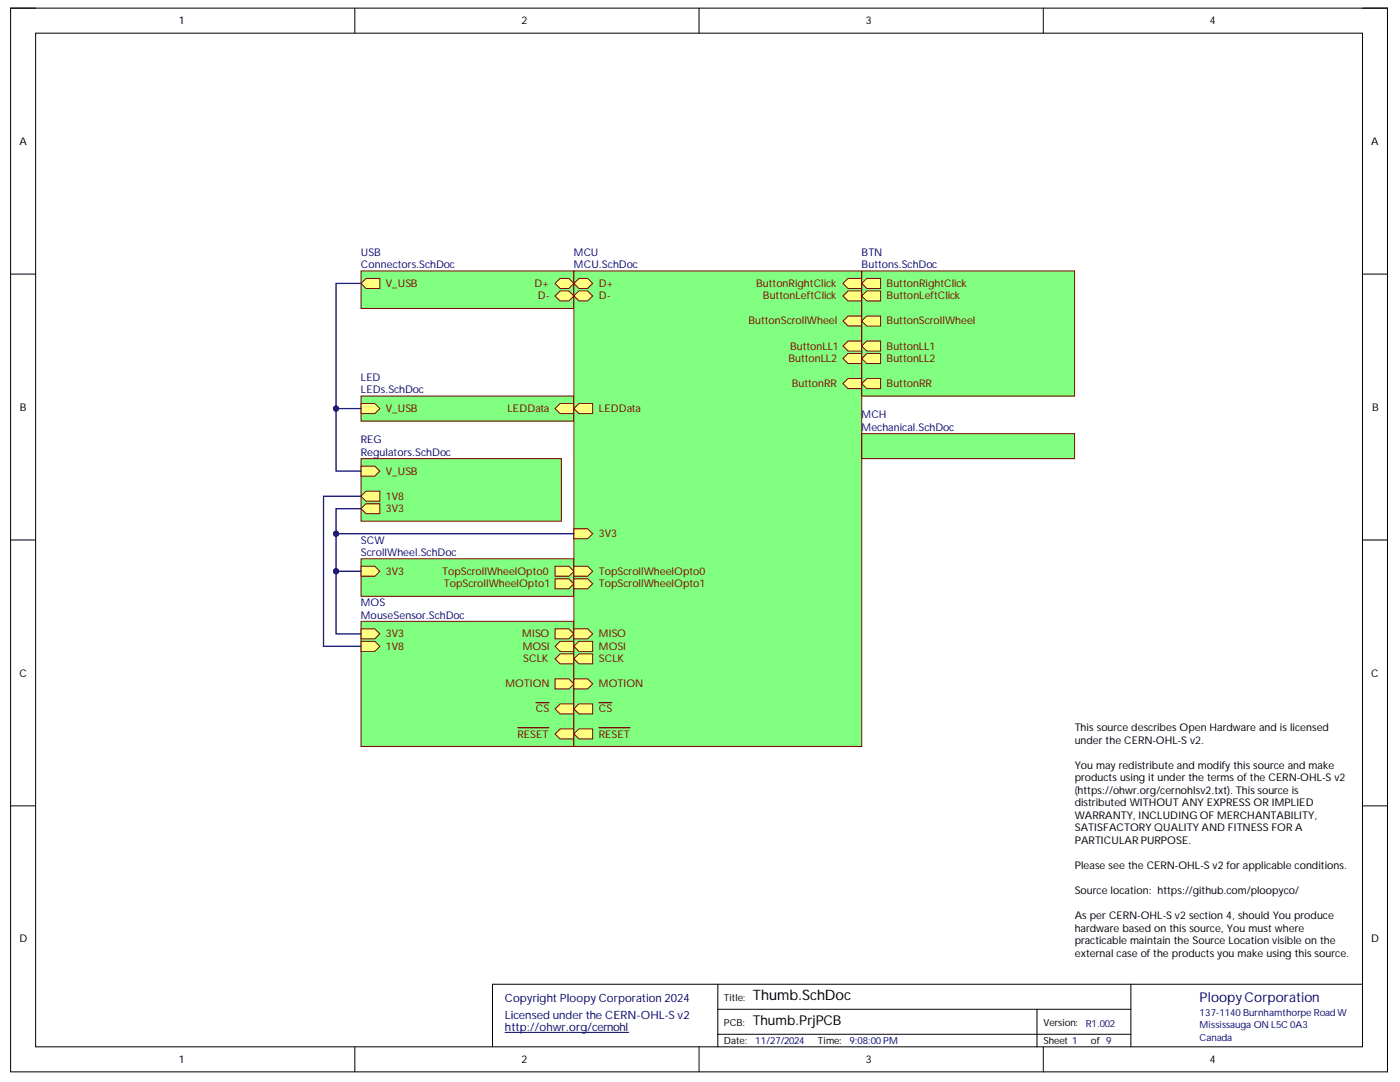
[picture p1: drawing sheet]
<svg xmlns="http://www.w3.org/2000/svg" width="279mm" height="216mm" viewBox="0 0 279 216" stroke-linecap="round" stroke-linejoin="round" font-family="sans-serif">
<path d="M2.1 1.6h274.8v212.3h-274.8z" fill="none" stroke="#000" stroke-width=".2"/>
<path d="M7.1 6.6h264.8v202.3h-264.8z" fill-rule="evenodd" fill="#fff"/>
<g fill="none" stroke="#000" stroke-width=".2">
<path d="M2.1 1.6h5M7.1 6.6h264.8v202.3h-264.8zM70.8 1.6v5M139.5 1.6v5M208.2 1.6v5M271.9 1.6h5v5M2.1 54.7h5M271.9 54.7h5M2.1 107.7h5M271.9 107.8h5M2.1 160.8h5M271.9 160.8h5"/>
<path d="M143.3 196.4v12.5M225.7 196.4v12.5M271.9 196.4h-173.6v12.5M70.8 208.9v5M139.5 208.9v5M143.3 201.4h82.4M143.3 206.4h82.4M207 201.4v7.5M208.2 208.9v5M276.9 208.9v5"/>
</g>
<path d="M100.8 206h24.7" fill="none" stroke="#000080" stroke-width=".2"/>
<path d="M72.1 54.1h42.4v7.5h-42.4z" fill-rule="evenodd" fill="#80ff80"/>
<path d="M72.1 54.1h42.4v7.5h-42.4z" fill="none" stroke="#800000" stroke-width=".2"/>
<path d="M110.8 56.6l1-1h1.7l1 1-1 1h-1.7z" fill-rule="evenodd" fill="#ffff80"/>
<path d="M110.8 56.6l1-1h1.7l1 1-1 1h-1.7z" fill="none" stroke="#800000" stroke-width=".2"/>
<path d="M72.1 56.6l1-1h2.7v2h-2.7z" fill-rule="evenodd" fill="#ffff80"/>
<path d="M72.1 56.6l1-1h2.7v2h-2.7z" fill="none" stroke="#800000" stroke-width=".2"/>
<path d="M110.8 59.1l1-1h1.7l1 1-1 1h-1.7z" fill-rule="evenodd" fill="#ffff80"/>
<path d="M110.8 59.1l1-1h1.7l1 1-1 1h-1.7z" fill="none" stroke="#800000" stroke-width=".2"/>
<path d="M72.1 79h42.4v5h-42.4z" fill-rule="evenodd" fill="#80ff80"/>
<path d="M72.1 79h42.4v5h-42.4z" fill="none" stroke="#800000" stroke-width=".2"/>
<path d="M72.1 80.5h2.7l1 1-1 1h-2.7z" fill-rule="evenodd" fill="#ffff80"/>
<path d="M72.1 80.5h2.7l1 1-1 1h-2.7z" fill="none" stroke="#800000" stroke-width=".2"/>
<path d="M110.8 81.5l1-1h2.7v2h-2.7z" fill-rule="evenodd" fill="#ffff80"/>
<path d="M110.8 81.5l1-1h2.7v2h-2.7z" fill="none" stroke="#800000" stroke-width=".2"/>
<path d="M72.1 91.5h39.9v12.5h-39.9z" fill-rule="evenodd" fill="#80ff80"/>
<path d="M72.1 91.5h39.9v12.5h-39.9z" fill="none" stroke="#800000" stroke-width=".2"/>
<path d="M72.1 101.5l1-1h2.7v2h-2.7z" fill-rule="evenodd" fill="#ffff80"/>
<path d="M72.1 101.5l1-1h2.7v2h-2.7z" fill="none" stroke="#800000" stroke-width=".2"/>
<path d="M72.1 93h2.7l1 1-1 1h-2.7z" fill-rule="evenodd" fill="#ffff80"/>
<path d="M72.1 93h2.7l1 1-1 1h-2.7z" fill="none" stroke="#800000" stroke-width=".2"/>
<path d="M72.1 99l1-1h2.7v2h-2.7z" fill-rule="evenodd" fill="#ffff80"/>
<path d="M72.1 99l1-1h2.7v2h-2.7z" fill="none" stroke="#800000" stroke-width=".2"/>
<path d="M72.1 111.5h42.4v7.5h-42.4z" fill-rule="evenodd" fill="#80ff80"/>
<path d="M72.1 111.5h42.4v7.5h-42.4z" fill="none" stroke="#800000" stroke-width=".2"/>
<path d="M110.8 115.5h2.7l1 1-1 1h-2.7z" fill-rule="evenodd" fill="#ffff80"/>
<path d="M110.8 115.5h2.7l1 1-1 1h-2.7z" fill="none" stroke="#800000" stroke-width=".2"/>
<path d="M110.8 113h2.7l1 1-1 1h-2.7z" fill-rule="evenodd" fill="#ffff80"/>
<path d="M110.8 113h2.7l1 1-1 1h-2.7z" fill="none" stroke="#800000" stroke-width=".2"/>
<path d="M72.1 113h2.7l1 1-1 1h-2.7z" fill-rule="evenodd" fill="#ffff80"/>
<path d="M72.1 113h2.7l1 1-1 1h-2.7z" fill="none" stroke="#800000" stroke-width=".2"/>
<path d="M72.1 124h42.4v24.9h-42.4z" fill-rule="evenodd" fill="#80ff80"/>
<path d="M72.1 124h42.4v24.9h-42.4z" fill="none" stroke="#800000" stroke-width=".2"/>
<path d="M72.1 128h2.7l1 1-1 1h-2.7z" fill-rule="evenodd" fill="#ffff80"/>
<path d="M72.1 128h2.7l1 1-1 1h-2.7z" fill="none" stroke="#800000" stroke-width=".2"/>
<path d="M72.1 125.5h2.7l1 1-1 1h-2.7z" fill-rule="evenodd" fill="#ffff80"/>
<path d="M72.1 125.5h2.7l1 1-1 1h-2.7z" fill="none" stroke="#800000" stroke-width=".2"/>
<path d="M110.8 141.5l1-1h2.7v2h-2.7z" fill-rule="evenodd" fill="#ffff80"/>
<path d="M110.8 141.5l1-1h2.7v2h-2.7z" fill="none" stroke="#800000" stroke-width=".2"/>
<path d="M107 140.2h2.5" fill="none" stroke="#800000" stroke-width=".25"/>
<path d="M110.8 125.5h2.7l1 1-1 1h-2.7z" fill-rule="evenodd" fill="#ffff80"/>
<path d="M110.8 125.5h2.7l1 1-1 1h-2.7z" fill="none" stroke="#800000" stroke-width=".2"/>
<path d="M110.8 129l1-1h2.7v2h-2.7z" fill-rule="evenodd" fill="#ffff80"/>
<path d="M110.8 129l1-1h2.7v2h-2.7z" fill="none" stroke="#800000" stroke-width=".2"/>
<path d="M110.8 131.5l1-1h2.7v2h-2.7z" fill-rule="evenodd" fill="#ffff80"/>
<path d="M110.8 131.5l1-1h2.7v2h-2.7z" fill="none" stroke="#800000" stroke-width=".2"/>
<path d="M111.8 145.5h2.7v2h-2.7l-1-1z" fill-rule="evenodd" fill="#ffff80"/>
<path d="M111.8 145.5h2.7v2h-2.7l-1-1z" fill="none" stroke="#800000" stroke-width=".2"/>
<path d="M103.4 145.2h6.1" fill="none" stroke="#800000" stroke-width=".25"/>
<path d="M110.8 135.5h2.7l1 1-1 1h-2.7z" fill-rule="evenodd" fill="#ffff80"/>
<path d="M110.8 135.5h2.7l1 1-1 1h-2.7z" fill="none" stroke="#800000" stroke-width=".2"/>
<path d="M114.5 54.1h57.5v94.8h-57.5z" fill-rule="evenodd" fill="#80ff80"/>
<path d="M114.5 54.1h57.5v94.8h-57.5z" fill="none" stroke="#800000" stroke-width=".2"/>
<path d="M114.5 56.6l1-1h1.8l1 1-1 1h-1.8z" fill-rule="evenodd" fill="#ffff80"/>
<path d="M114.5 56.6l1-1h1.8l1 1-1 1h-1.8z" fill="none" stroke="#800000" stroke-width=".2"/>
<path d="M114.5 59.1l1-1h1.8l1 1-1 1h-1.8z" fill-rule="evenodd" fill="#ffff80"/>
<path d="M114.5 59.1l1-1h1.8l1 1-1 1h-1.8z" fill="none" stroke="#800000" stroke-width=".2"/>
<path d="M168.2 56.6l1-1h2.8v2h-2.8z" fill-rule="evenodd" fill="#ffff80"/>
<path d="M168.2 56.6l1-1h2.8v2h-2.8z" fill="none" stroke="#800000" stroke-width=".2"/>
<path d="M168.2 59.1l1-1h2.8v2h-2.8z" fill-rule="evenodd" fill="#ffff80"/>
<path d="M168.2 59.1l1-1h2.8v2h-2.8z" fill="none" stroke="#800000" stroke-width=".2"/>
<path d="M168.2 64.1l1-1h2.8v1.9h-2.8z" fill-rule="evenodd" fill="#ffff80"/>
<path d="M168.2 64.1l1-1h2.8v1.9h-2.8z" fill="none" stroke="#800000" stroke-width=".2"/>
<path d="M168.2 69l1-1h2.8v2h-2.8z" fill-rule="evenodd" fill="#ffff80"/>
<path d="M168.2 69l1-1h2.8v2h-2.8z" fill="none" stroke="#800000" stroke-width=".2"/>
<path d="M168.2 76.5l1-1h2.8v2h-2.8z" fill-rule="evenodd" fill="#ffff80"/>
<path d="M168.2 76.5l1-1h2.8v2h-2.8z" fill="none" stroke="#800000" stroke-width=".2"/>
<path d="M168.2 71.5l1-1h2.8v2h-2.8z" fill-rule="evenodd" fill="#ffff80"/>
<path d="M168.2 71.5l1-1h2.8v2h-2.8z" fill="none" stroke="#800000" stroke-width=".2"/>
<path d="M114.5 81.5l1-1h2.8v2h-2.8z" fill-rule="evenodd" fill="#ffff80"/>
<path d="M114.5 81.5l1-1h2.8v2h-2.8z" fill="none" stroke="#800000" stroke-width=".2"/>
<path d="M114.5 105.5h2.8l1 1-1 1h-2.8z" fill-rule="evenodd" fill="#ffff80"/>
<path d="M114.5 105.5h2.8l1 1-1 1h-2.8z" fill="none" stroke="#800000" stroke-width=".2"/>
<path d="M114.5 115.5h2.8l1 1-1 1h-2.8z" fill-rule="evenodd" fill="#ffff80"/>
<path d="M114.5 115.5h2.8l1 1-1 1h-2.8z" fill="none" stroke="#800000" stroke-width=".2"/>
<path d="M114.5 113h2.8l1 1-1 1h-2.8z" fill-rule="evenodd" fill="#ffff80"/>
<path d="M114.5 113h2.8l1 1-1 1h-2.8z" fill="none" stroke="#800000" stroke-width=".2"/>
<path d="M114.5 129l1-1h2.8v2h-2.8z" fill-rule="evenodd" fill="#ffff80"/>
<path d="M114.5 129l1-1h2.8v2h-2.8z" fill="none" stroke="#800000" stroke-width=".2"/>
<path d="M114.5 131.5l1-1h2.8v2h-2.8z" fill-rule="evenodd" fill="#ffff80"/>
<path d="M114.5 131.5l1-1h2.8v2h-2.8z" fill="none" stroke="#800000" stroke-width=".2"/>
<path d="M114.5 125.5h2.8l1 1-1 1h-2.8z" fill-rule="evenodd" fill="#ffff80"/>
<path d="M114.5 125.5h2.8l1 1-1 1h-2.8z" fill="none" stroke="#800000" stroke-width=".2"/>
<path d="M114.5 141.5l1-1h2.8v2h-2.8z" fill-rule="evenodd" fill="#ffff80"/>
<path d="M114.5 141.5l1-1h2.8v2h-2.8z" fill="none" stroke="#800000" stroke-width=".2"/>
<path d="M119.5 140.2h2.6" fill="none" stroke="#800000" stroke-width=".25"/>
<path d="M115.5 145.5h2.8v2h-2.8l-1-1z" fill-rule="evenodd" fill="#ffff80"/>
<path d="M115.5 145.5h2.8v2h-2.8l-1-1z" fill="none" stroke="#800000" stroke-width=".2"/>
<path d="M119.5 145.2h6.2" fill="none" stroke="#800000" stroke-width=".25"/>
<path d="M114.5 135.5h2.8l1 1-1 1h-2.8z" fill-rule="evenodd" fill="#ffff80"/>
<path d="M114.5 135.5h2.8l1 1-1 1h-2.8z" fill="none" stroke="#800000" stroke-width=".2"/>
<path d="M172 54.1h42.5v24.9h-42.5z" fill-rule="evenodd" fill="#80ff80"/>
<path d="M172 54.1h42.5v24.9h-42.5z" fill="none" stroke="#800000" stroke-width=".2"/>
<path d="M172 56.6l1-1h2.7v2h-2.7z" fill-rule="evenodd" fill="#ffff80"/>
<path d="M172 56.6l1-1h2.7v2h-2.7z" fill="none" stroke="#800000" stroke-width=".2"/>
<path d="M172 59.1l1-1h2.7v2h-2.7z" fill-rule="evenodd" fill="#ffff80"/>
<path d="M172 59.1l1-1h2.7v2h-2.7z" fill="none" stroke="#800000" stroke-width=".2"/>
<path d="M172 64.1l1-1h2.7v2h-2.7z" fill-rule="evenodd" fill="#ffff80"/>
<path d="M172 64.1l1-1h2.7v2h-2.7z" fill="none" stroke="#800000" stroke-width=".2"/>
<path d="M172 69l1-1h2.7v2h-2.7z" fill-rule="evenodd" fill="#ffff80"/>
<path d="M172 69l1-1h2.7v2h-2.7z" fill="none" stroke="#800000" stroke-width=".2"/>
<path d="M172 76.5l1-1h2.7v2h-2.7z" fill-rule="evenodd" fill="#ffff80"/>
<path d="M172 76.5l1-1h2.7v2h-2.7z" fill="none" stroke="#800000" stroke-width=".2"/>
<path d="M172 71.5l1-1h2.7v2h-2.7z" fill-rule="evenodd" fill="#ffff80"/>
<path d="M172 71.5l1-1h2.7v2h-2.7z" fill="none" stroke="#800000" stroke-width=".2"/>
<path d="M172 86.5h42.5v5h-42.5z" fill-rule="evenodd" fill="#80ff80"/>
<path d="M172 86.5h42.5v5h-42.5z" fill="none" stroke="#800000" stroke-width=".2"/>
<path d="M72.1 99h-7.5v30h7.5M67.1 114v12.5h5" fill="none" stroke="#000080" stroke-width=".25"/>
<circle cx="67.1" cy="114" r=".5" fill="#000080"/>
<circle cx="67.1" cy="114" r=".5" fill="none" stroke="#000080" stroke-width=".2"/>
<path d="M72.1 101.5h-5v12.5h5" fill="none" stroke="#000080" stroke-width=".25"/>
<circle cx="67.1" cy="114" r=".5" fill="#000080"/>
<circle cx="67.1" cy="114" r=".5" fill="none" stroke="#000080" stroke-width=".2"/>
<circle cx="67.1" cy="106.5" r=".5" fill="#000080"/>
<circle cx="67.1" cy="106.5" r=".5" fill="none" stroke="#000080" stroke-width=".2"/>
<path d="M67.1 106.5h47.4" fill="none" stroke="#000080" stroke-width=".25"/>
<circle cx="67.1" cy="106.5" r=".5" fill="#000080"/>
<circle cx="67.1" cy="106.5" r=".5" fill="none" stroke="#000080" stroke-width=".2"/>
<path d="M67.1 81.5v12.5h5" fill="none" stroke="#000080" stroke-width=".25"/>
<circle cx="67.1" cy="81.5" r=".5" fill="#000080"/>
<circle cx="67.1" cy="81.5" r=".5" fill="none" stroke="#000080" stroke-width=".2"/>
<path d="M72.1 56.6h-5v24.9h5" fill="none" stroke="#000080" stroke-width=".25"/>
<circle cx="67.1" cy="81.5" r=".5" fill="#000080"/>
<circle cx="67.1" cy="81.5" r=".5" fill="none" stroke="#000080" stroke-width=".2"/>
<path d="M214.5 144h54.9v49.9h-54.9z" fill-rule="evenodd" fill="#fff"/>
<path d="M214.5 144h54.9v49.9h-54.9z" fill="none" stroke="#fff" stroke-width=".2"/>
<text font-size="2.9" x="150.2" y="199.6">Thumb.SchDoc</text>
<text font-size="2.7" fill="#000080" x="239.4" y="199.8">PloopyCorporation</text>
<text font-size="2.7" x="150.2" y="204.6">Thumb.PrjPCB</text>
<g font-size="2.3" fill="#000080">
<text x="100.8" y="200">Copyright Ploopy Corporation 2024</text>
<text x="100.8" y="203.2">Licensed under the CERN-OHL-S v2</text>
<text x="100.8" y="205.8">http://ohwr.org/cernohl</text>
</g>
<g font-size="2.1">
<text x="35.7" y="4.8">1</text>
<text x="104.1" y="4.8">2</text>
<text x="172.8" y="4.8">3</text>
<text x="241.4" y="4.8">4</text>
<text x="3.9" y="28.9">A</text>
<text x="273.7" y="28.9">A</text>
<text x="4" y="82">B</text>
<text x="273.8" y="82">B</text>
<text x="3.9" y="135">C</text>
<text x="273.7" y="135">C</text>
<text x="214.5" y="145.9">This source describes Open Hardware and is licensed</text>
<text x="214.5" y="148.4">under the CERN-OHL-S v2.</text>
<text x="214.5" y="153.4">You may redistribute and modify this source and make</text>
<text x="214.5" y="155.9">products using it under the terms of the CERN-OHL-S v2</text>
<text x="214.5" y="158.4">(https://ohwr.org/cernohlsv2.txt). This source is</text>
<text x="214.5" y="160.9">distributed WITHOUT ANY EXPRESS OR IMPLIED</text>
<text x="214.5" y="163.4">WARRANTY, INCLUDING OF MERCHANTABILITY,</text>
<text x="214.5" y="165.9">SATISFACTORY QUALITY AND FITNESS FOR A</text>
<text x="214.5" y="168.4">PARTICULAR PURPOSE.</text>
<text x="214.5" y="173.4">Please see the CERN-OHL-S v2 for applicable conditions.</text>
<text x="214.5" y="178.4">Source location: https://github.com/ploopyco/</text>
<text x="214.5" y="183.4">As per CERN-OHL-S v2 section 4, should You produce</text>
<text x="214.5" y="185.9">hardware based on this source, You must where</text>
<text x="3.9" y="188">D</text>
<text x="214.5" y="188.4">practicable maintain the Source Location visible on the</text>
<text x="214.5" y="190.9">external case of the products you make using this source.</text>
<text x="273.7" y="188">D</text>
<text x="35.7" y="212.1">1</text>
<text x="104.1" y="212.1">2</text>
<text x="172.8" y="212.1">3</text>
<text x="241.4" y="212.1">4</text>
</g>
<g font-size="2.1" fill="#000080">
<text x="72" y="51">USB</text>
<text x="72" y="53.5">Connectors.SchDoc</text>
<text x="114.6" y="51">MCU</text>
<text x="114.6" y="53.5">MCU.SchDoc</text>
<text x="172" y="51">BTN</text>
<text x="172" y="53.5">Buttons.SchDoc</text>
<text x="72" y="76">LED</text>
<text x="72" y="78.5">LEDs.SchDoc</text>
<text x="172" y="83.5">MCH</text>
<text x="72" y="88.5">REG</text>
<text x="172" y="86">Mechanical.SchDoc</text>
<text x="72" y="91">Regulators.SchDoc</text>
<text x="72" y="108.5">SCW</text>
<text x="72" y="111">ScrollWheel.SchDoc</text>
<text x="72" y="120.9">MOS</text>
<text x="72" y="123.5">MouseSensor.SchDoc</text>
</g>
<g font-size="2.1" fill="#800000">
<text x="77" y="57.3">V_USB</text>
<text x="106.7" y="57.3">D+</text>
<text x="107.4" y="59.7">D-</text>
<text x="119.5" y="57.3">D+</text>
<text x="119.5" y="59.7">D-</text>
<text x="150.9" y="57.3">ButtonRightClick</text>
<text x="152.3" y="59.7">ButtonLeftClick</text>
<text x="176.9" y="57.3">ButtonRightClick</text>
<text x="176.9" y="59.7">ButtonLeftClick</text>
<text x="149.4" y="64.7">ButtonScrollWheel</text>
<text x="176.9" y="64.7">ButtonScrollWheel</text>
<text x="157.7" y="69.8">ButtonLL1</text>
<text x="176.9" y="69.8">ButtonLL1</text>
<text x="157.3" y="72.2">ButtonLL2</text>
<text x="158" y="77.2">ButtonRR</text>
<text x="176.9" y="77.2">ButtonRR</text>
<text x="176.9" y="72.2">ButtonLL2</text>
<text x="77" y="82.2">V_USB</text>
<text x="101.3" y="82.2">LEDData</text>
<text x="119.5" y="82.2">LEDData</text>
<text x="77" y="94.7">V_USB</text>
<text x="77" y="99.7">1V8</text>
<text x="77" y="102.2">3V3</text>
<text x="119.5" y="107.2">3V3</text>
<text x="77" y="114.7">3V3</text>
<text x="88.3" y="114.7">TopScrollWheelOpto0</text>
<text x="88.6" y="117.2">TopScrollWheelOpto1</text>
<text x="119.5" y="117.2">TopScrollWheelOpto1</text>
<text x="119.5" y="114.7">TopScrollWheelOpto0</text>
<text x="77" y="129.7">1V8</text>
<text x="77" y="127.2">3V3</text>
<text x="104.2" y="127.2">MISO</text>
<text x="104.3" y="129.7">MOSI</text>
<text x="119.5" y="129.7">MOSI</text>
<text x="119.5" y="127.2">MISO</text>
<text x="100.9" y="137.1">MOTION</text>
<text x="104.4" y="132.2">SCLK</text>
<text x="119.5" y="132.2">SCLK</text>
<text x="119.5" y="137.1">MOTION</text>
<text x="106.9" y="142.1">CS</text>
<text x="119.5" y="142.1">CS</text>
<text x="103.3" y="147.2">RESET</text>
<text x="119.5" y="147.2">RESET</text>
</g>
<g font-size="1.9">
<text x="144.5" y="199.7">Title:</text>
<text x="144.5" y="208.4">Date:</text>
<text x="144.5" y="204.7">PCB:</text>
<text x="163.2" y="208.4">Time:</text>
<text x="208.2" y="204.7">Version:</text>
<text x="208.2" y="208.4">Sheet 1</text>
<text x="217.7" y="208.4">of 9</text>
</g>
<g font-size="1.9" fill="#000080">
<text x="239.4" y="202.6">137-1140 Burnhamthorpe Road W</text>
<text x="150.7" y="208.4">11/27/2024</text>
<text x="169.5" y="208.4">9:08:00 PM</text>
<text x="216.7" y="204.9">R1.002</text>
<text x="239.4" y="205.2">Mississauga ON L5C 0A3</text>
<text x="239.4" y="207.6">Canada</text>
</g>
</svg>
